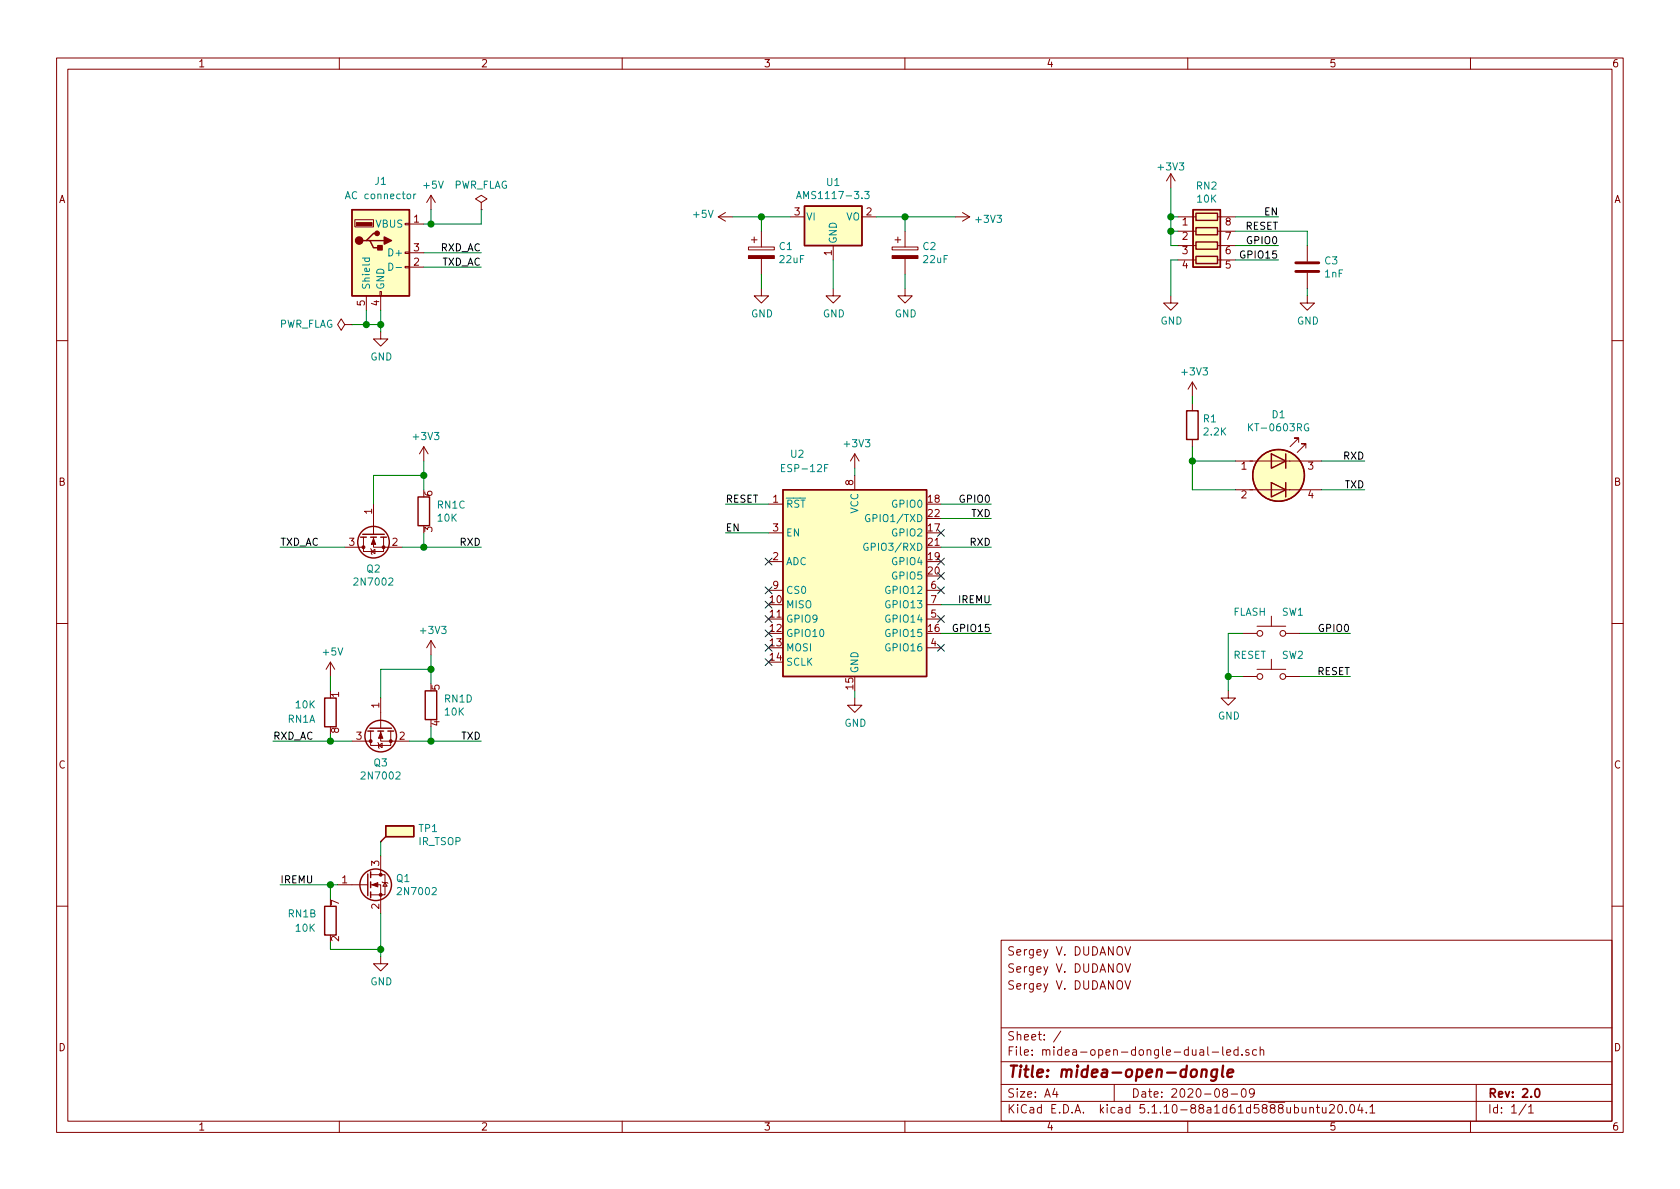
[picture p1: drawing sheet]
<svg xmlns="http://www.w3.org/2000/svg" width="297mm" height="210mm" viewBox="0 0 297 210" stroke-linecap="round" stroke-linejoin="round" font-family="sans-serif">
<g fill="none" stroke="#840000" stroke-width=".18">
<path d="M10 10.3h277v189.9h-277zM12 12.2h273v186.1h-273zM60 10.3v1.9M110 10.3v1.9M160 10.3v1.9M210 10.3v1.9M260 10.3v1.9M62.7 38.9h3.3v1.2h-3.3zM71.6 39.5h.8v.2h-.8zM72.4 39.6h2.5M76.2 34.5v2.6M76.2 34.5l-.8 1.3"/>
<path d="M76.2 34.5l.8 1.3M85.1 35.8l1-.6-1-.7-1 .7 1 .6v1.3M85.1 37.1h.1M127 38.3h2.5M127 38.3l1.3 .8M128.3 37.6l-1.3 .7M139.7 38.3h2.5M152.4 38.3h2.5M168.9 38.3h2.5M170.2 37.6l1.2 .7M171.4 38.3l-1.2 .8M207 30.7l-.8 1.3"/>
<path d="M207 30.7v2.6M207 30.7l.8 1.3M208.3 38.3h3.2M215.3 38.3h3.1M61 57.4l-.7-1-.6 1 .6 1 .7-1h1.2M62.2 57.4h.1M64.8 52.3v2.6M67.2 51.6h.2v.7h-.2zM67.3 58.7v1.2h1.3l-1.3 1.3-1.3-1.3h1.3M67.3 52.3v2.6M71.6 47.1h.8v.3h-.8zM71.6 44.6h.8v.2h-.8z"/>
<path d="M72.4 47.2h2.5M72.4 44.7h2.5M132.3 43.7h4.6v.5h-4.6zM132.8 42.4h1.1M133.3 41.9v1M134.6 51v1.3h1.3l-1.3 1.3-1.3-1.3h1.3M134.6 40.9v2.8M134.6 45.7v2.8M147.3 51v1.3h1.3l-1.3 1.3-1.3-1.3h1.3M147.3 43.4v2.6M157.7 43.7h4.6v.5h-4.6zM158.2 42.4h1.1"/>
<path d="M158.7 41.9v1M160 51v1.3h1.3l-1.3 1.3-1.3-1.3h1.3M160 40.9v2.8M160 45.7v2.8M207 52.3v1.3h1.3l-1.3 1.3-1.3-1.3h1.3M208.3 40.9h3.2M208.3 43.4h3.2M208.3 46h3.2M215.3 40.9h3.1M215.3 43.4h3.1M215.3 46h3.1M231.1 52.3v1.3h1.3l-1.3 1.3-1.2-1.3h1.2"/>
<path d="M231.1 43.4v2.8M231.1 48.3v2.7M10 60.2h2M74.9 79l-.7 1.3M74.9 79v2.5M74.9 79l.8 1.3M210.8 67.6l-.7 1.2M210.8 67.6v2.5M210.8 71.4v1.2M210.8 77.7v1.3M210.8 67.6l.8 1.2M229.6 78.2v-.7h-.7h.7l-1.5 1.5"/>
<path d="M230.9 79.2v-.7h-.8h.8l-1.5 1.5M285 60.2h2M61 96.8h3.3M64.3 95v2.5h3.5v-2.5M65.5 97l.2 .1v.8l.1 .1M65.7 97.5l.6-.4v.8zM66 95v1.8h5.1M66 89.1v5.4M135.9 89.1h2.5M135.9 99.3h2.5M135.9 94.2h2.5M151.1 80.3l-.7 1.2"/>
<path d="M151.1 80.3v2.5M151.1 84.1v2.5M151.1 80.3l.8 1.2M218.4 86.6h15.3M218.4 81.5h15.3M10 110.3h2M58.4 117.1l-.7 1.3M58.4 117.1v2.5M58.4 117.1l.8 1.3M76.2 113.3l-.8 1.2M76.2 113.3v2.5M76.2 113.3l.8 1.2"/>
<path d="M135.9 104.4h2.5M163.8 114.5h2.6M163.8 109.5h2.6M163.8 104.4h2.6M163.8 106.9h2.6M219.7 119.6h2.5M219.7 112h2.5M222.2 118.4h5.1M222.2 110.7h5.1M224.8 109v1.7M224.8 116.6v1.8M227.3 119.6h2.6"/>
<path d="M227.3 112h2.6M285 110.3h2M62.2 131.1h3.3M65.5 129.3v2.5h3.6v-2.5M66.8 131.3l.1 .1v.8l.2 .1M66.9 131.8l.7-.4v.8zM67.3 129.3v1.8h5.1M67.3 123.4v5.4M151.1 123.4v1.3h1.3l-1.3 1.3-1.2-1.3h1.2M217.2 122.2v1.2h1.2l-1.2 1.3-1.3-1.3h1.3M59.7 156.5h5.3M65.5 156.5h1.8v5"/>
<path d="M65.5 154.7h2.6v3.5h-2.6M67.3 148.8h.1M67.3 151.4v3.3M67.6 156l.1 .1h.8l.1 .1M68.1 156.1l.4 .6h-.8zM10 160.2h2M67.3 169.2v1.2h1.3l-1.3 1.3-1.3-1.3h1.3M177 166.3h108v32h-108zM198.9 173.4l.5 1.5 .5-1.5M198.9 170.4l.5 1.5 .5-1.5M198.9 167.4l.5 1.5 .5-1.5M285 160.2h2"/>
<path d="M60 198.3v1.9M110 198.3v1.9M160 198.3v1.9M177 194.8h108M177 191.8h108M177 187.8h108M177 181.8h108M186.5 192.5l-.4 1h1M186.8 193v1M187.6 182.3l-1.3 2M197 191.8v3M210 198.3v1.9"/>
<path d="M213.5 185.1v1.3l.2 .2M214.3 186h1.2M216.2 185.1v1.3l.2 .2M216.5 193.2l-.3-.3 .1-.2a.48 .48 0 0 1 .6-.1l.1 .2-.1 .3-.6 .1a.48 .48 0 0 0 0 .7l.2 .1 .5-.1v-.4l-.2-.3M216.9 186.1l.7-.1-.1-.3-.4-.1-.2 .2 .1 .7h.5M217.7 193.5h1.1M218.9 185.7l-.4-.1-.3 .3v.6l.3 .1 .4-.1M218.9 185.1v1.5M219.6 192.7l.4-.2a.94 .94 0 0 1 0 1.5 .82 .82 0 0 1-.4-1.3zM219.6 186.5v.1M220.8 185.7l-.4-.1-.2 .2 .1 .2 .5 .2v.3h-.6M221.8 193.2l-.3 .3h-.3l-.3-.3v-.4l.2-.2 .4-.1 .2 .2a1.13 1.13 0 0 1-.2 1.2l-.4 .1"/>
<path d="M222.2 185.7l-.5-.1-.2 .3 .1 .6h.6M222.8 185.7l.2-.1 .4 .1v.9M222.8 185.1v1.5M231.6 196l.2-.2 .4 .1v.9M231.6 195.8v1M232.7 195.8h.6M232.9 195.3v1.3l.4 .2M233.8 195.8l.1 .9 .3 .1 .2-.1M234.4 195.8v1M235.1 195.5l.2-.2h.4l.2 .5-.9 1h.9M236.7 195.4l.3-.1a.94 .94 0 0 1 0 1.5h-.1a1 1 0 0 1-.2-1.4zM238 196.7v.1"/>
<path d="M238.8 195.5l.3-.2a.94 .94 0 0 1 0 1.5 .82 .82 0 0 1-.3-1.3zM240.4 195.2l-.3 1.1h.9M240.8 195.8v1M241.6 196.7v.1M242.2 195.8l.4-.5v1.5M242.2 196.8h.9M260 198.3v1.9M261 191.8v6.5M269.8 195.2l-1.2 2M270.3 195.8l.4-.5v1.5M270.3 196.8h.8"/>
<circle cx="222.8" cy="112" r=".51"/>
<circle cx="222.8" cy="119.6" r=".51"/>
<circle cx="226.8" cy="119.6" r=".51"/>
<circle cx="226.8" cy="112" r=".51"/>
</g>
<path d="M271.5 192.7l.2-.2a.81 .81 0 0 1 .6 .6 .81 .81 0 0 1-.3 .8l-.1 .1a.79 .79 0 0 1-.4-1.3z" fill="none" stroke="#840000" stroke-width=".3"/>
<path d="M212.5 189.3a.5 .5 0 0 1 .9 .1l-.2 1M212.5 189.1l-.1 1.3M215.2 189.1l-.2 1.6a.6 .6 0 0 1-.9 .3M215.2 189.2a.68 .68 0 0 0-1 .3l-.1 .6 .2 .2 .2 .1 .6-.1M216.3 188.4l-.2 1.8 .2 .2M217 189.8l1-.2v-.4l-.6-.1-.3 .3v.9l.1 .1 .6-.1" fill="none" stroke="#840000" stroke-width=".41"/>
<g fill="none" stroke="#840000" stroke-width=".25">
<path d="M62.2 37.1h10.2v15.2h-10.2zM142.2 36.4h10.2v7h-10.2zM210.9 37.1h4.9v10.1h-4.9zM211.5 37.7h3.8v1.3h-3.8zM64.8 42.5h.6l.6 1.3h1.3M65.4 42.5h2.5M66.7 41.3h-.7l-1.2 1.2h-.7M211.5 40.3h3.8v1.2h-3.8zM211.5 42.8h3.8v1.3h-3.8zM211.5 45.3h3.8v1.3h-3.8zM209.8 72.6h2v5.1h-2zM63.8 95h1"/>
<path d="M64.1 94.5h3.8M65.5 95h1M67.3 95h1M73.9 87.9h2v5.1h-2zM138.4 86.6h25.4v33h-25.4zM224.8 85.3l2.5 1.3-2.5 1.3zM224.8 80.3l2.5 1.2-2.5 1.3zM227.3 80.3v2.5M227.3 85.3v2.6M57.4 123.4h2v5.1h-2zM65 129.3h1M65.4 128.8h3.8"/>
<path d="M66.8 129.3h1M68.6 129.3h1M75.2 122.2h2v5h-2zM65 154.6v3.8M65.5 154.2v1M65.5 156v1M65.5 157.7v1M68.2 146h5v1.9h-5zM68.2 147.9l-.9 .9M57.4 160.3h2v5h-2z"/>
<circle cx="66" cy="95.9" r="2.79"/>
<circle cx="226.1" cy="84.1" r="4.6"/>
<circle cx="67.3" cy="130.2" r="2.79"/>
<circle cx="66.4" cy="156.5" r="2.79"/>
</g>
<g fill="#840000" stroke="#840000" stroke-width=".18">
<path d="M67.3 129.5l.4 1.1h-.8z"/>
<path d="M65.8 156.5l1-.4v.7z"/>
<path d="M66 95.2l.4 1.1h-.7z"/>
<path d="M157.7 45.2h4.6v.5h-4.6z"/>
<path d="M63 39.4h2.8v.5h-2.8z"/>
<path d="M132.3 45.2h4.6v.5h-4.6z"/>
<circle cx="69.1" cy="131.1" r=".25"/>
<circle cx="65.5" cy="131.1" r=".25"/>
<circle cx="67.3" cy="158.2" r=".25"/>
<circle cx="67.3" cy="154.7" r=".25"/>
<circle cx="67.8" cy="96.8" r=".25"/>
<circle cx="64.3" cy="96.8" r=".25"/>
</g>
<g fill="#ffffc2" stroke="#ffffc2" stroke-width=".18">
<path d="M68.2 146h5v1.9h-5z"/>
<path d="M142.2 36.4h10.2v7h-10.2z"/>
<path d="M138.4 86.6h25.4v33h-25.4z"/>
<path d="M62.2 37.1h10.2v15.2h-10.2z"/>
<path d="M210.9 37.1h4.9v10.1h-4.9z"/>
<circle cx="226.1" cy="84.1" r="4.6"/>
</g>
<path d="M229.1 48h4.1M229.1 46.5h4.1" fill="none" stroke="#840000" stroke-width=".51"/>
<g fill="none" stroke="#008484" stroke-width=".18">
<path d="M73.2 34.3v.8M73.5 34.3l-.3 .2M140.8 35.1l.4-1.2 .5 1.2M141 34.8h.6M152.9 33.9h.8l-.5 .4 .4 .2 .1 .4-.3 .2-.5-.1M64.1 45.6h1.2M64.5 45.6v.4l.2 .2 .6-.1v-.5M68.8 46.5a.64 .64 0 0 1 .7 .7 .64 .64 0 0 1-.7 .6zM70 47.3h1M220.8 74.9v1.3M221.5 74.9l-.7 .8M231.3 75a.59 .59 0 0 0-.7 .6 .59 .59 0 0 0 .7 .5l.1-.4h-.2"/>
<path d="M138.2 82.7h.4M138.8 82.1h-.6v1.3h.6M146.4 82.1h-.6v1.3M153.4 96.1a.59 .59 0 0 0-.7 .6 .59 .59 0 0 0 .7 .6l.1-.5h-.2M153.7 91.1a.59 .59 0 0 0-.7 .5 .59 .59 0 0 0 .7 .6l.1-.5h-.2"/>
</g>
<g fill="#840000" stroke="#840000" stroke-width=".25">
<path d="M66.8 43.4h.8v.8h-.8z"/>
<path d="M67.9 41.9l1.3 .6-1.3 .7z"/>
<circle cx="63.5" cy="42.5" r=".63"/>
<circle cx="66.7" cy="41.3" r=".38"/>
</g>
<g fill="none" stroke="#008400" stroke-width=".18">
<path d="M76.2 37.1v2.5M85.1 37.1v2.5h-10.2M129.5 38.3h10.2M134.6 38.3v2.6M154.9 38.3h14M160 38.3v2.6M207 33.3v10.1h1.3M207 38.3h1.3M218.4 38.3h7.7M62.2 57.4h5.1M64.8 54.9v2.5M67.3 54.9v3.8"/>
<path d="M74.9 44.7h10.2M74.9 47.2h10.2M134.6 48.5v2.5M147.3 46v5M160 48.5v2.5M207 40.9h1.3M208.3 46h-1.3v6.3M218.4 40.9h12.7v2.5M218.4 46h7.7M218.4 43.4h7.7M231.1 51v1.3M210.8 70.1v1.3"/>
<path d="M210.8 79v7.6h7.6M49.5 96.8h11.5M71.1 96.8h14M74.9 81.5v5.1M74.9 94.2v2.6M74.9 84.1h-8.9v5M128.3 89.1h7.6M128.3 94.2h7.6M151.1 82.8v1.3M166.4 96.8h8.9M166.4 91.7h8.9M166.4 89.1h8.9"/>
<path d="M210.8 81.5h7.6M233.7 81.5h7.6M233.7 86.6h7.6M58.4 119.6v2.6M76.2 115.8v5.1M76.2 118.4h-8.9v5M166.4 106.9h8.9M166.4 112h8.9M217.2 119.6h2.5M219.7 112h-2.5v10.2M229.9 119.6h8.9M229.9 112h8.9"/>
<path d="M48.3 131.1h13.9M58.4 129.8v1.3M72.4 131.1h12.7M76.2 128.5v2.6M151.1 122.2v1.2M49.5 156.5h10.2M58.4 156.5v2.5M67.3 148.8v2.6M58.4 166.6v1.3h8.9M67.3 161.5v7.7"/>
</g>
<g fill="#008400" stroke="#008400" stroke-width=".25">
<circle cx="67.3" cy="57.4" r=".51"/>
<circle cx="58.4" cy="131.1" r=".51"/>
<circle cx="76.2" cy="39.6" r=".51"/>
<circle cx="134.6" cy="38.3" r=".51"/>
<circle cx="64.8" cy="57.4" r=".51"/>
<circle cx="67.3" cy="167.9" r=".51"/>
<circle cx="74.9" cy="84.1" r=".51"/>
<circle cx="76.2" cy="131.1" r=".51"/>
<circle cx="74.9" cy="96.8" r=".51"/>
<circle cx="76.2" cy="118.4" r=".51"/>
<circle cx="207" cy="40.9" r=".51"/>
<circle cx="217.2" cy="119.6" r=".51"/>
<circle cx="210.8" cy="81.5" r=".51"/>
<circle cx="207" cy="38.3" r=".51"/>
<circle cx="58.4" cy="156.5" r=".51"/>
<circle cx="160" cy="38.3" r=".51"/>
</g>
<g fill="none" stroke="#000084" stroke-width=".18">
<path d="M135.3 98.7l1.2 1.2M136.5 98.7l-1.2 1.2M165.8 93.6l1.2 1.2M165.8 98.7l1.2 1.2M167 93.6l-1.2 1.2M167 98.7l-1.2 1.2M135.3 116.5l1.2 1.2M135.3 113.9l1.2 1.3M135.3 111.4l1.2 1.2M135.3 108.9l1.2 1.2M135.3 106.3l1.2 1.2M135.3 103.8l1.2 1.2"/>
<path d="M136.5 116.5l-1.2 1.2M136.5 113.9l-1.2 1.3M136.5 111.4l-1.2 1.2M136.5 108.9l-1.2 1.2M136.5 106.3l-1.2 1.2M136.5 103.8l-1.2 1.2M165.8 101.2l1.2 1.3M165.8 103.8l1.2 1.2M165.8 108.9l1.2 1.2M165.8 113.9l1.2 1.3M167 101.2l-1.2 1.3M167 103.8l-1.2 1.2"/>
<path d="M167 108.9l-1.2 1.2M167 113.9l-1.2 1.3"/>
</g>
<text font-size="2.8" fill="#840000" x="178" y="190.5">Title: midea-open-dongle</text>
<g font-size="2.1" fill="#840000">
<text x="178" y="172">Sergey V. DUDANOV</text>
<text x="178" y="169">Sergey V. DUDANOV</text>
<text x="178" y="175">Sergey V. DUDANOV</text>
<text x="178" y="184">Sheet: /</text>
<text x="178" y="186.7">File: midea-open-dongle-dual-led.sch</text>
<text x="178" y="196.9">KiCad E.D.A. kicad 5.1.10-88a1d61d5888ubuntu20.04.1</text>
<text x="178" y="194.1">Size: A4</text>
<text x="200" y="194.1">Date: 2020-08-09</text>
<text x="263" y="194.1">Rev: 2.0</text>
<text x="263" y="196.9">Id: 1/1</text>
</g>
<g font-size="1.8" fill="#840000">
<text x="35" y="11.9">1</text>
<text x="85" y="11.9">2</text>
<text x="135" y="11.9">3</text>
<text x="185" y="11.9">4</text>
<text x="235" y="11.9">5</text>
<text x="285" y="11.9">6</text>
<text x="10.4" y="35.9">A</text>
<text x="285.4" y="35.9">A</text>
<text x="73.2" y="39.4">1</text>
<text x="140.5" y="38.1">3</text>
<text x="153.2" y="38.1">2</text>
<text x="209.1" y="39.9">1</text>
<text x="216.7" y="39.9">8</text>
<text x="73.2" y="47">2</text>
<text x="73.2" y="44.4">3</text>
<text x="147.1" y="45.2" transform="rotate(-90 147.1 45.2)">1</text>
<text x="209.1" y="42.4">2</text>
<text x="209.1" y="45">3</text>
<text x="209.1" y="47.5">4</text>
<text x="216.7" y="47.5">5</text>
<text x="216.7" y="45">6</text>
<text x="216.7" y="42.4">7</text>
<text x="64.5" y="54.1" transform="rotate(-90 64.5 54.1)">5</text>
<text x="67.1" y="54.1" transform="rotate(-90 67.1 54.1)">4</text>
<text x="219.5" y="83.1">1</text>
<text x="231.3" y="83.1">3</text>
<text x="10.4" y="85.9">B</text>
<text x="76.5" y="87.7" transform="rotate(-90 76.5 87.7)">6</text>
<text x="136.7" y="88.9">1</text>
<text x="150.9" y="85.8" transform="rotate(-90 150.9 85.8)">8</text>
<text x="164.1" y="88.9">18</text>
<text x="219.5" y="88.1">2</text>
<text x="231.3" y="88.1">4</text>
<text x="285.4" y="85.9">B</text>
<text x="65.8" y="90.9" transform="rotate(-90 65.8 90.9)">1</text>
<text x="76.5" y="94.1" transform="rotate(-90 76.5 94.1)">3</text>
<text x="136.7" y="94">3</text>
<text x="164.1" y="94">17</text>
<text x="164.1" y="91.4">22</text>
<text x="61.7" y="96.5">3</text>
<text x="69.4" y="96.5">2</text>
<text x="136.7" y="99.1">2</text>
<text x="164.1" y="99.1">19</text>
<text x="164.1" y="101.6">20</text>
<text x="164.1" y="96.5">21</text>
<text x="136.2" y="106.7">10</text>
<text x="136.7" y="104.1">9</text>
<text x="164.6" y="104.1">6</text>
<text x="164.6" y="106.7">7</text>
<text x="136.2" y="109.2">11</text>
<text x="136.2" y="111.8">12</text>
<text x="164.1" y="111.8">16</text>
<text x="164.6" y="109.2">5</text>
<text x="136.2" y="114.3">13</text>
<text x="136.2" y="116.8">14</text>
<text x="164.6" y="114.3">4</text>
<text x="59.9" y="123.3" transform="rotate(-90 59.9 123.3)">1</text>
<text x="67.1" y="125.2" transform="rotate(-90 67.1 125.2)">1</text>
<text x="77.7" y="122" transform="rotate(-90 77.7 122)">5</text>
<text x="150.9" y="121.9" transform="rotate(-90 150.9 121.9)">15</text>
<text x="59.9" y="129.6" transform="rotate(-90 59.9 129.6)">8</text>
<text x="63" y="130.8">3</text>
<text x="70.6" y="130.8">2</text>
<text x="77.7" y="128.4" transform="rotate(-90 77.7 128.4)">4</text>
<text x="10.4" y="135.9">C</text>
<text x="285.4" y="135.9">C</text>
<text x="67.1" y="153.1" transform="rotate(-90 67.1 153.1)">3</text>
<text x="59.9" y="160.1" transform="rotate(-90 59.9 160.1)">7</text>
<text x="60.5" y="156.2">1</text>
<text x="67.1" y="160.8" transform="rotate(-90 67.1 160.8)">2</text>
<text x="59.9" y="166.5" transform="rotate(-90 59.9 166.5)">2</text>
<text x="10.4" y="185.9">D</text>
<text x="285.4" y="185.9">D</text>
<text x="35" y="199.9">1</text>
<text x="85" y="199.9">2</text>
<text x="135" y="199.9">3</text>
<text x="185" y="199.9">4</text>
<text x="235" y="199.9">5</text>
<text x="285" y="199.9">6</text>
</g>
<g font-size="1.8" fill="#008484">
<text x="61.5" y="35.2">AC connector</text>
<text x="66.3" y="32.7">J1</text>
<text x="75" y="33.4">+5V</text>
<text x="80.1" y="33.4">PWR_FLAG</text>
<text x="141.9" y="35.2">AMS1117-3.3</text>
<text x="146.2" y="32.9">U1</text>
<text x="204.9" y="30.1">+3V3</text>
<text x="211.6" y="33.5">RN2</text>
<text x="211.7" y="35.8">10K</text>
<text x="66.5" y="40.3">VBUS</text>
<text x="122.7" y="38.5">+5V</text>
<text x="142.5" y="39">VI</text>
<text x="149.6" y="39">VO</text>
<text x="172.7" y="39.4">+3V3</text>
<text x="69.1" y="45.3">D+</text>
<text x="137.8" y="44.2">C1</text>
<text x="137.9" y="46.5">22uF</text>
<text x="148" y="43.2" transform="rotate(-90 148 43.2)">GND</text>
<text x="163.2" y="44.2">C2</text>
<text x="163.3" y="46.5">22uF</text>
<text x="234.3" y="46.8">C3</text>
<text x="65.4" y="51.3" transform="rotate(-90 65.4 51.3)">Shield</text>
<text x="67.9" y="51.3" transform="rotate(-90 67.9 51.3)">GND</text>
<text x="234.3" y="49.1">1nF</text>
<text x="49.3" y="58">PWR_FLAG</text>
<text x="132.8" y="56.1">GND</text>
<text x="145.5" y="56.1">GND</text>
<text x="158.2" y="56.1">GND</text>
<text x="205.2" y="57.4">GND</text>
<text x="229.3" y="57.4">GND</text>
<text x="65.5" y="63.7">GND</text>
<text x="209.1" y="66.4">+3V3</text>
<text x="73.2" y="77.8">+3V3</text>
<text x="212.8" y="74.7">R1</text>
<text x="213" y="77">2.2K</text>
<text x="221.3" y="76.3">KT-0603RG</text>
<text x="224.9" y="74">D1</text>
<text x="138.7" y="83.5">ESP-12F</text>
<text x="139.9" y="80.9">U2</text>
<text x="149.4" y="79.1">+3V3</text>
<text x="77.4" y="89.9">RN1C</text>
<text x="138.9" y="89.8">RST</text>
<text x="157.9" y="89.8">GPIO0</text>
<text x="77.4" y="92.2">10K</text>
<text x="138.9" y="94.9">EN</text>
<text x="151.8" y="90.9" transform="rotate(-90 151.8 90.9)">VCC</text>
<text x="153.9" y="92.3">GPIO1/TXD</text>
<text x="157.9" y="94.9">GPIO2</text>
<text x="64.9" y="101.2">Q2</text>
<text x="138.9" y="99.9">ADC</text>
<text x="153.7" y="97.4">GPIO3/RXD</text>
<text x="157.9" y="99.9">GPIO4</text>
<text x="62.9" y="103.6">2N7002</text>
<text x="138.9" y="107.6">MISO</text>
<text x="138.9" y="105">CS0</text>
<text x="156.9" y="105">GPIO12</text>
<text x="156.9" y="107.6">GPIO13</text>
<text x="157.9" y="102.5">GPIO5</text>
<text x="74.5" y="112.1">+3V3</text>
<text x="138.9" y="110.1">GPIO9</text>
<text x="138.9" y="112.6">GPIO10</text>
<text x="156.9" y="112.6">GPIO15</text>
<text x="156.9" y="110.1">GPIO14</text>
<text x="218" y="108.9">FLASH</text>
<text x="226.7" y="108.9">SW1</text>
<text x="57.2" y="115.9">+5V</text>
<text x="138.9" y="115.2">MOSI</text>
<text x="138.9" y="117.7">SCLK</text>
<text x="151.8" y="119.1" transform="rotate(-90 151.8 119.1)">GND</text>
<text x="156.9" y="115.2">GPIO16</text>
<text x="218" y="116.5">RESET</text>
<text x="226.7" y="116.5">SW2</text>
<text x="52.3" y="125.3">10K</text>
<text x="78.6" y="124.2">RN1D</text>
<text x="50.9" y="127.8">RN1A</text>
<text x="78.7" y="126.5">10K</text>
<text x="149.3" y="128.5">GND</text>
<text x="215.3" y="127.2">GND</text>
<text x="64.2" y="137.8">2N7002</text>
<text x="66.1" y="135.5">Q3</text>
<text x="74" y="149.4">IR_TSOP</text>
<text x="74.1" y="147.1">TP1</text>
<text x="70.1" y="156">Q1</text>
<text x="70.6" y="158.3">2N7002</text>
<text x="51" y="162.2">RN1B</text>
<text x="52.3" y="164.8">10K</text>
<text x="65.5" y="174.2">GND</text>
</g>
<g font-size="1.8">
<text x="220.2" y="40.6">RESET</text>
<text x="223.6" y="38.1">EN</text>
<text x="77.8" y="44.4">RXD_AC</text>
<text x="78" y="47">TXD_AC</text>
<text x="219.7" y="45.7">GPIO15</text>
<text x="220.6" y="43.2">GPIO0</text>
<text x="237.6" y="81.3">RXD</text>
<text x="128.3" y="88.9">RESET</text>
<text x="169.8" y="88.9">GPIO0</text>
<text x="237.8" y="86.4">TXD</text>
<text x="128.3" y="94">EN</text>
<text x="171.7" y="91.4">TXD</text>
<text x="49.5" y="96.5">TXD_AC</text>
<text x="81.4" y="96.5">RXD</text>
<text x="171.5" y="96.5">RXD</text>
<text x="169.6" y="106.7">IREMU</text>
<text x="168.9" y="111.8">GPIO15</text>
<text x="233.3" y="111.8">GPIO0</text>
<text x="232.9" y="119.4">RESET</text>
<text x="48.3" y="130.8">RXD_AC</text>
<text x="81.6" y="130.8">TXD</text>
<text x="49.5" y="156.2">IREMU</text>
</g>
</svg>
